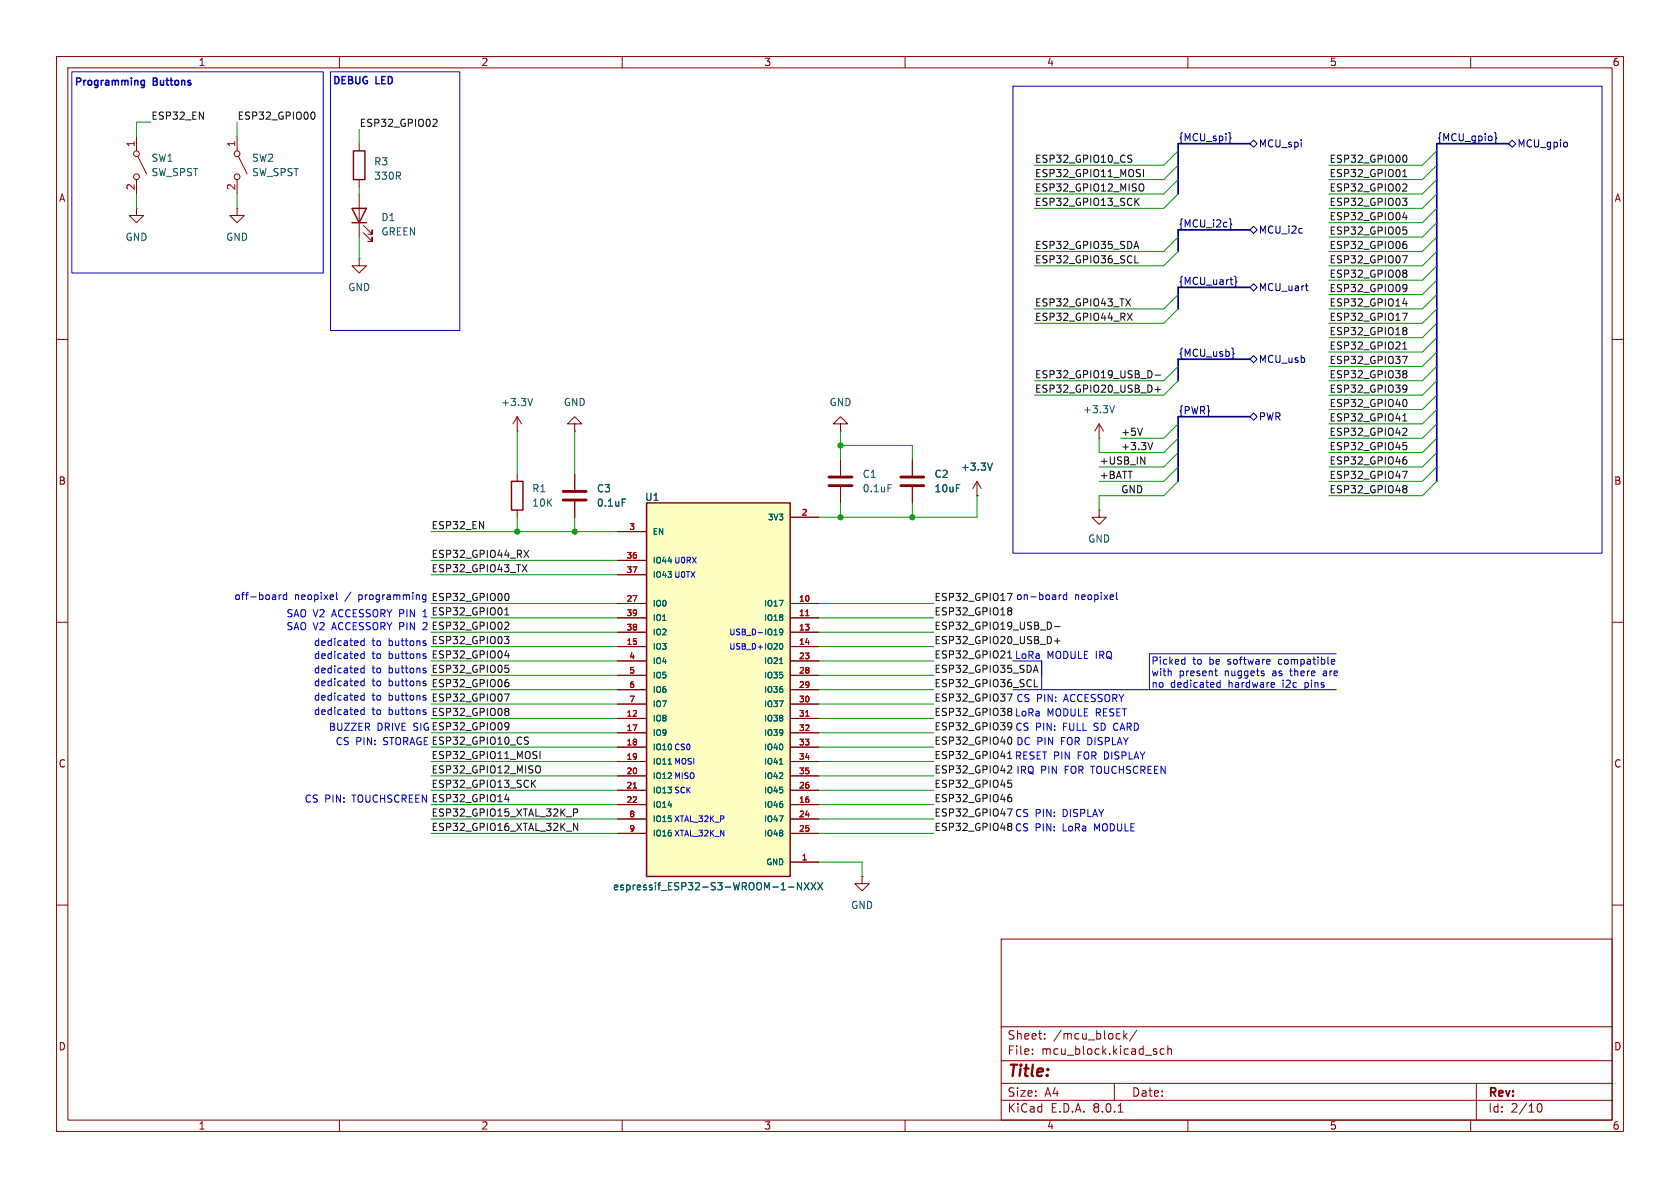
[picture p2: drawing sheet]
<svg xmlns="http://www.w3.org/2000/svg" width="297mm" height="210mm" viewBox="0 0 297 210" stroke-linecap="round" stroke-linejoin="round" font-family="sans-serif">
<g fill="none" stroke="#840000" stroke-width=".18">
<path d="M10 10h277v190h-277zM12 12h273v186h-273zM60 10v2M110 10v2M160 10v2M210 10v2M260 10v2M24.1 36.8v1.3h1.3l-1.3 1.3-1.2-1.3h1.2M24.1 36.8h.1M24.1 24.1v2.6M24.1 31.8v2.5M24.4 27.7l1.5 3"/>
<path d="M41.9 36.8v1.3h1.3l-1.3 1.3-1.3-1.3h1.3M41.9 36.8h.1M41.9 24.1v2.6M41.9 31.8v2.5M42.2 27.7l1.5 3M10 60h2M285 60h2M101.6 74.9h1.3l-1.3-1.2-1.3 1.2h1.3v1.3M101.6 76.2h.1M161.3 81.3v2.8M161.3 86.1v2.8M172.7 87.6h.1"/>
<path d="M172.7 85.1l-.7 1.3M172.7 85.1v2.5M172.7 85.1l.8 1.3M10 110h2M285 110h2M10 160h2M152.4 154.9v1.3h1.3l-1.3 1.3-1.3-1.3h1.3M152.4 154.9h.1M285 160h2M177 166h108v32h-108zM60 198v2M110 198v2"/>
<path d="M160 198v2M177 194.5h108M177 191.5h108M177 187.5h108M177 181.5h108M182.5 186.3v.1M182.5 185.5v.1M184.7 183.6v.1M184.7 182.8v.1M197 191.5v3M197.7 196.6h.8M198.7 182.2v1.5"/>
<path d="M198.8 183.1l.4 .6M199.2 182.7l-.5 .6M201 182.1l-1.3 2M205.8 185.5l-.4-.1-.3 .3v.4l.1 .2h.6M206.5 185.5l.2-.1 .3 .1 .1 .9M206.5 184.9v1.5M210 198v2M260 198v2M261 191.5v6.5M271.7 195.7l.2-.5 .2-.1a.8 .8 0 0 1 .5 .7 .8 .8 0 0 1-.5 .8l-.2-.1-.2-.5"/>
<circle cx="24.1" cy="31.2" r=".51"/>
<circle cx="24.1" cy="27.2" r=".51"/>
<circle cx="41.9" cy="27.2" r=".51"/>
<circle cx="41.9" cy="31.2" r=".51"/>
</g>
<path d="M159.3 85.9h4M159.3 84.3h4" fill="none" stroke="#840000" stroke-width=".51"/>
<path d="M175.4 81.9l-.4 1.2" fill="none" stroke="#006464" stroke-width=".18"/>
<path d="M114.3 88.9h25.4v66h-25.4z" fill="#ffffc2"/>
<path d="M62.2 36.8h2.6l-1.3 2.6zM62.2 39.4h2.6M62.5 26.7h2v5.1h-2zM90.4 85.1h2.1v5.1h-2.1zM114.3 88.9h25.4v66h-25.4z" fill="none" stroke="#840000" stroke-width=".25"/>
<g fill="none" stroke="#840000" stroke-width=".18">
<path d="M63.5 25.4v1.3M63.5 31.8v1.2M63.5 34.3v7.6M64.3 39.9l1.5 1.5v-.8v.8h-.8M63.5 45.7v1.3h1.3l-1.3 1.3-1.3-1.3h1.3M63.5 45.7h.1M64.3 41.1l1.5 1.6v-.8v.8h-.8M91.4 76.2h.1M91.4 73.7l-.7 1.2M91.4 73.7v2.5M91.4 73.7l.8 1.2M148.6 74.9h1.3l-1.3-1.2-1.3 1.2h1.3v1.3"/>
<path d="M148.6 76.2h.1M194.3 77.5h.1M194.3 74.9l-.8 1.3M194.3 74.9v2.6M194.3 74.9l.8 1.3M91.4 83.8v1.3M91.4 90.2v1.2M101.6 83.8v2.8M101.6 88.6v2.8M109.2 94h5.1M109.2 99.1h5.1M139.7 91.4h5.1"/>
<path d="M148.6 81.3v2.8M148.6 86.1v2.8M161.3 81.3v2.8M161.3 86.1v2.8M172.7 87.6h.1M194.3 90.2v1.2h1.3l-1.3 1.3-1.3-1.3h1.3M194.3 90.2h.1M109.2 106.7h5.1M109.2 109.2h5.1M109.2 111.8h5.1M109.2 114.3h5.1M109.2 116.8h5.1"/>
<path d="M109.2 119.4h5.1M109.2 101.6h5.1M139.7 106.7h5.1M139.7 109.2h5.1M139.7 111.8h5.1M139.7 114.3h5.1M139.7 116.8h5.1M139.7 119.4h5.1M109.2 127h5.1M109.2 129.5h5.1M109.2 132.1h5.1M109.2 134.6h5.1"/>
<path d="M109.2 137.2h5.1M109.2 139.7h5.1M109.2 121.9h5.1M109.2 124.5h5.1M139.7 127h5.1M139.7 129.5h5.1M139.7 132.1h5.1M139.7 134.6h5.1M139.7 137.2h5.1M139.7 139.7h5.1M139.7 121.9h5.1M139.7 124.5h5.1"/>
<path d="M109.2 142.2h5.1M109.2 144.8h5.1M109.2 147.3h5.1M139.7 152.4h5.1M139.7 142.2h5.1M139.7 144.8h5.1M139.7 147.3h5.1"/>
</g>
<path d="M142.4 108.8h.6M112 139.3h.5M142.4 126.6h.6" fill="none" stroke="#a90000" stroke-width=".18"/>
<g fill="none" stroke="#006464" stroke-width=".18">
<path d="M94.2 70.4l-.5 1.3M197 71.7l-.4 1.3M110 88.2h.6M157 85.7h.6M175.4 81.9l-.4 1.2M137.8 117.3h.6M137.8 135.1h.6M139.4 156.8h1M141.7 156v1.3l-.7-1.3v1.3M142.2 156l.8 1.3M143 156l-.8 1.3M143.4 156l.8 1.3"/>
<path d="M144.2 156l-.8 1.3M144.6 156l.8 1.3M145.4 156l-.8 1.3"/>
</g>
<path d="M99.6 88.4h4M99.6 86.9h4M146.6 85.9h4M146.6 84.3h4" fill="none" stroke="#840000" stroke-width=".51"/>
<g fill="none" stroke="#000084" stroke-width=".18">
<path d="M217.3 23.4l.2 .2v.6l.1 .2-.1 .2v.6l-.2 .2M217.3 38.7l.3 .2v.6l.2 .1-.2 .2v.6l-.3 .2M221 25.4l.6-.6 .6 .6-.6 .6zM264.2 23.4l.2 .2v.6l.2 .2-.2 .2v.6l-.2 .2M266.7 25.4l.6-.6 .7 .6-.7 .6zM277 25.3v.6M218.2 48.8l.3 .2v.6l.2 .2-.2 .2v.6l-.3 .2M221 40.6l.6-.6 .6 .6-.6 .7zM221 50.8l.6-.6 .6 .6-.6 .6zM230.8 50.5h.4M231 51.3l.2 .1M217.8 61.5l.2 .2v.6l.2 .2-.2 .2v.6l-.2 .2"/>
<path d="M221 73.7l.6-.7 .6 .7-.6 .6zM221 63.5l.6-.6 .6 .6-.6 .6z"/>
</g>
<g fill="none" stroke="#0f0f0f" stroke-width=".18">
<path d="M55.3 19.8a.68 .68 0 0 1 .4 .6 .68 .68 0 0 1-.4 .7M76.7 21.1h.4l.2 .3-.8 .9h.8M199.6 28l.4 .2 .1 .3-.2 .2h-.3M199.6 27.4l.5 .1M200.8 35.6l.6 .7M201.4 35l-.8 .8M201.7 32.5a.43 .43 0 0 1 .5 .4v.5a.43 .43 0 0 1-.5 .4M202.2 30v1.2M247.9 35h.8l-.4 .5 .4 .2v.4l-.2 .2h-.4M248 30.3l.4-.3v1.2M248 31.2h.7M248 38.4h.8"/>
<path d="M248.2 32.5l.4 .1 .1 .3-.8 .9h.8M248.3 27.4a.68 .68 0 0 1 .4 .7 .68 .68 0 0 1-.4 .6M248.6 38v.9M199 52.8l.9 1.3M199.3 55.4l.9 1.2M199.9 52.8l-.9 1.3M200.2 55.4l-.9 1.2M200.6 43.6h.6M200.6 46.5h.6M200.9 42.7l.4 1.2M247.9 55.4h.9l-.6 1.2M247.9 45.2h.9l-.6 1.3"/>
<path d="M248 53.7h.8M248.1 40.1h.6M248.2 40.6h.3l.2 .3v.4l-.5 .1M248.2 43.2h.3l.2 .2v.4l-.5 .1M248.2 47.7h.3l.2 .3-.2 .3M248.2 50.3l.5 .1a.84 .84 0 0 1-.3 1.2M248.2 57.9h.3l.2 .2-.2 .4M248.2 58.5h.3M248.2 48.3h.3M248.4 42.7h.2M248.5 48.3l.2 .2v.3l-.2 .2h-.3M248.5 58.5l.2 .2v.2l-.2 .3h-.3"/>
<path d="M248.6 53.3v.8M248.7 50.8l-.2 .3h-.3M202 75.7l-.5 1.3M203.8 78.2l-.4 1.3M204.2 68.9h1M204.2 66.3h1M204.7 68.4v.9M247.9 63h.9l-.6 1.3M248 61.7h.7M248 60.8l.4-.4v1.3M248 73.5l.4-.4v1.3M248 74.4h.7"/>
<path d="M248.1 78.2h.6M248.2 75.7h.4l.1 .4-.8 .9h.8M248.2 78.7h.3l.2 .3-.1 .4-.4 .1M248.2 65.5h.3l.2 .3-.2 .3M248.2 68.1l.5 .1a.84 .84 0 0 1-.3 1.1M248.2 66.1h.3M248.3 70.6a.68 .68 0 0 1 .4 .6 .68 .68 0 0 1-.4 .7M248.5 66.1l.2 .2v.3l-.2 .2h-.3M248.7 68.6l-.2 .3h-.3M92.3 99.8l.9 1.3M92.6 97.3l.9 1.2M93.2 99.8l-.9 1.3"/>
<path d="M93.5 97.3l-.9 1.2M201.7 80.8l.7 1.2v-1.2M247.9 83.3h.9l-.6 1.3M248.2 81.3h.3l.2 .2v.4l-.5 .1M248.2 85.8h.3l.2 .3-.2 .3M248.2 86.4h.3M248.4 80.8h.2M248.5 86.4l.2 .2v.3l-.2 .2h-.3M89.2 112.5h.8l-.5 .5 .4 .1 .1 .4-.3 .3h-.3M89.2 108.7h.8M89.2 115.9h.8M89.2 107.8l.4-.4v1.3"/>
<path d="M89.3 117.6h.6M89.4 110h.4l.2 .3-.8 .9h.8M89.4 118.1h.3l.3 .2-.1 .4-.5 .2M89.5 104.9a.68 .68 0 0 1 .5 .6 .68 .68 0 0 1-.5 .7M89.8 115.5v.8M178.1 104.9h.8l-.5 1.3M178.1 116.3h.8M178.1 115.4l.4-.3v1.2M178.4 107.4h.2l.3 .3-.3 .3M178.4 108h.2M178.6 108l.3 .2v.3l-.3 .2h-.2M182.8 118.5h.6"/>
<path d="M183.1 117.6l.4 1.3M186.4 113.3h1M186.4 110.8h1M186.9 112.8v1M89.2 122.7h.8l-.5 1.2M89.5 127.8l.4 .1a.84 .84 0 0 1-.3 1.1M89.5 120.6h.2l.3 .3-.1 .4-.4 .1M89.5 125.2h.2l.3 .3-.3 .3M89.5 125.8h.2M89.6 120.1h.2M89.7 125.8l.3 .2v.2l-.3 .3h-.2M90 128.3l-.3 .2h-.2"/>
<path d="M92.9 130.9l.4 .1 .1 .3-.2 .3h-.3M92.9 130.3l.5 .1M94.1 138.5l.6 .7M94.7 137.9l-.7 .7M95 135.4a.43 .43 0 0 1 .5 .4v.4a.43 .43 0 0 1-.5 .4M95.5 132.8v1.3M178.1 122.7h.8l-.5 1.2M178.1 133.2l.4-.4v1.3M178.1 134.1h.8M178.2 137.9h.6M178.3 135.4h.4l.2 .3-.8 .9h.8M178.3 138.4h.3l.3 .2-.2 .5-.4 .1"/>
<path d="M178.4 127.8h.2l.3 .2M178.4 125.2h.2l.3 .3M178.4 125.8h.2M178.4 130.3a.68 .68 0 0 1 .5 .6 .68 .68 0 0 1-.5 .7M178.6 125.8l.3 .2M178.9 128.3l-.3 .2h-.2M178.9 126.2l-.3 .3h-.2M178.9 128.5l-.4 .5M178.9 125.5l-.3 .3M182.9 121.4h.6M89.2 141.3h.8M89.8 140.9v.8"/>
<path d="M101.4 143.7l.6-.1 .1-.2v-.3l-.7-.1v1.3M102.1 145.5v1.3l-.7-1.3v1.3M178.1 143h.8l-.5 1.3M178.4 140.9h.2l.3 .3-.1 .4-.4 .1M178.4 145.5l.4 .2M178.4 146.1h.2M178.5 140.5h.2M178.6 146.1l.2 .1M178.8 146l-.2 .1M178.8 146.7l-.4 .1"/>
</g>
<g fill="none" stroke="#0000c2" stroke-width=".18">
<path d="M12.7 12.7h44.4v35.6h-44.4zM58.4 12.7h22.9v45.7h-22.9zM179.1 15.2h104.1v82.6h-104.1zM49.3 105.1v.9M49.7 105.1l-.4 .3M50.7 105.2l-.4-.1-.2 .3 .1 .5h.5M50.7 104.7v1.3M59.5 104.7v1.1l.2 .2M64.4 112.9v1.2M64.4 115.1v1.3M64.4 117.7v1.2M64.4 120v1.2"/>
<path d="M64.4 113.3h-.4l-.2 .2 .1 .6h.5M64.4 115.6h-.4l-.2 .2 .1 .5h.5M64.4 118.2l-.4-.1-.2 .2 .1 .6h.5M74.8 109h.7M74.9 108.1h-.1M75.1 113.7l.2 .2-.2 .2M75.1 116l.2 .2-.2 .2M75.1 118.5l.2 .2-.2 .2M75.1 113.3h.2M75.1 115.6h.2M75.1 118.1l.2 .1M75.3 105.2l-.4-.1-.2 .3 .1 .5h.5"/>
<path d="M75.3 105.1v1.1l-.3 .2h-.3M179.1 116.8h5v5.1M187.2 105.1v.9M187.6 105.1l-.4 .3M188.6 105.2l-.4-.1-.2 .3 .1 .5h.5M188.6 104.7v1.3M197.4 104.7v1.1l.2 .2M209.1 116.6h.4M209.5 116.1v1.3M209.5 117.4h-.4M214.7 118.6h.5M214.9 118.2v1.1l.3 .2"/>
<path d="M223.5 119.1v.3M234.1 119l-.2 .2 .2 .3M235.5 116.6h.4l.1 .3-.6 .1M235.9 117.4h-.4M236.2 115.6h-33v6.3M64.4 122.5v1.3M64.4 125v1.3M64.4 120.4h-.4l-.2 .2 .1 .6h.5M64.4 123l-.4-.1-.2 .3 .1 .5h.5M64.4 125.5h-.4l-.2 .2 .1 .6h.5M75.1 120.8l.2 .2-.2 .2M75.1 123.4l.2 .1-.2 .3"/>
<path d="M75.1 125.9l.2 .2-.2 .2M75.1 120.4h.2M75.1 122.9l.2 .1M75.1 125.5h.2M179.1 121.9h57.1M215.1 121.3l.2 .2 .4-.1M215.7 120.2v1.3M215.7 120.7h-.4l-.2 .2M225.1 120.7l.2 .3-.6 .1M225.3 121.4l-.2 .1"/>
</g>
<path d="M25 14.9l.2 .2 .3-.1M25.5 14.2v1l-.2 .3-.3-.1M25.5 14.3l-.3-.1-.2 .1" fill="none" stroke="#0000c2" stroke-width=".25"/>
<path d="M221 25.4h-12.7v8.9M266.7 25.4h-12.7v59.7M221 40.6h-12.7v3.9M221 50.8h-12.7v3.8M221 63.5h-12.7v3.8M221 73.7h-12.7v11.4" fill="none" stroke="#000084" stroke-width=".3"/>
<g fill="none" stroke="#009600" stroke-width=".18">
<path d="M24.1 34.3v2.5M26.7 21.6h-2.6v2.5M41.9 21.6v2.5M41.9 34.3v2.5M63.5 22.9v2.5M63.5 33v1.3M208.3 26.7l-2.6 2.5h-22.8M208.3 29.2l-2.6 2.6h-22.8M208.3 31.8l-2.6 2.5h-22.8M208.3 34.3l-2.6 2.5h-22.8M254 26.7l-2.5 2.5h-16.6M254 29.2l-2.5 2.6h-16.6"/>
<path d="M254 31.8l-2.5 2.5h-16.6M254 39.4l-2.5 2.5h-16.6M254 36.8l-2.5 2.6h-16.6M254 34.3l-2.5 2.5h-16.6M63.5 41.9v3.8M208.3 44.5l-2.6 2.5h-22.8M208.3 41.9l-2.6 2.6h-22.8M208.3 52.1l-2.6 2.5h-22.8M208.3 54.6l-2.6 2.6h-22.8M254 44.5l-2.5 2.5h-16.6M254 41.9l-2.5 2.6h-16.6M254 52.1l-2.5 2.5h-16.6"/>
<path d="M254 54.6l-2.5 2.6h-16.6M254 57.2l-2.5 2.5h-16.6M254 59.7l-2.5 2.5h-16.6M254 47l-2.5 2.5h-16.6M254 49.5l-2.5 2.6h-16.6M91.4 76.2v7.6M101.6 76.2v7.6M148.6 76.2v5.1M148.6 78.7h12.7v2.6M194.3 77.5v2.5h11.4l2.6-2.5M208.3 74.9l-2.6 2.6h-7.6M208.3 67.3l-2.6 2.6h-22.8"/>
<path d="M208.3 64.8l-2.6 2.5h-22.8M254 72.4l-2.5 2.5h-16.6M254 77.5l-2.5 2.5h-16.6M254 74.9l-2.5 2.6h-16.6M254 67.3l-2.5 2.6h-16.6M254 64.8l-2.5 2.5h-16.6M254 62.2l-2.5 2.6h-16.6M254 69.9l-2.5 2.5h-16.6M76.2 99.1h33M76.2 94h33M91.4 91.4v2.6M101.6 91.4v2.6"/>
<path d="M148.6 88.9v2.5M161.3 88.9v2.5M172.7 87.6v3.8h-27.9M208.3 80l-2.6 2.6h-11.4M208.3 82.6l-2.6 2.5h-11.4M208.3 85.1l-2.6 2.5h-11.4v2.6M254 80l-2.5 2.6h-16.6M254 82.6l-2.5 2.5h-16.6M254 85.1l-2.5 2.5h-16.6M76.2 106.7h33M76.2 114.3h33M76.2 116.8h33"/>
<path d="M76.2 109.2h33M76.2 111.8h33M76.2 101.6h33M76.2 119.4h33M144.8 106.7h20.3M144.8 114.3h20.3M144.8 116.8h20.3M144.8 109.2h20.3M144.8 111.8h20.3M144.8 119.4h20.3M76.2 121.9h33M76.2 129.5h33"/>
<path d="M76.2 124.5h33M76.2 127h33M76.2 132.1h33M76.2 139.7h33M76.2 137.2h33M76.2 134.6h33M144.8 121.9h20.3M144.8 129.5h20.3M144.8 124.5h20.3M144.8 127h20.3M144.8 132.1h20.3M144.8 139.7h20.3"/>
<path d="M144.8 137.2h20.3M144.8 134.6h20.3M76.2 142.2h33M76.2 147.3h33M76.2 144.8h33M144.8 142.2h20.3M144.8 147.3h20.3M144.8 144.8h20.3M144.8 152.4h7.6v2.5"/>
</g>
<g fill="#009600" stroke="#009600" stroke-width=".18">
<circle cx="148.6" cy="91.4" r=".46"/>
<circle cx="161.3" cy="91.4" r=".46"/>
<circle cx="148.6" cy="78.7" r=".46"/>
<circle cx="101.6" cy="94" r=".46"/>
<circle cx="91.4" cy="94" r=".46"/>
</g>
<text font-size="2.8" fill="#840000" x="178" y="190.9">Title:</text>
<g font-size="2.1" fill="#840000">
<text x="178" y="184">Sheet:</text>
<text x="186.2" y="184">/mcu_block/</text>
<text x="178" y="186.7">File:</text>
<text x="184.1" y="186.7">mcu_block.kicad_sch</text>
<text x="178" y="196.9">KiCad</text>
<text x="178" y="194.1">Size:</text>
<text x="184.7" y="194.1">A4</text>
<text x="185.7" y="196.9">E.D.A.</text>
<text x="193.3" y="196.9">8.0.1</text>
<text x="200" y="194.1">Date:</text>
<text x="263" y="194.3">Rev:</text>
<text x="263" y="196.9">Id:</text>
<text x="267.1" y="196.9">2/10</text>
</g>
<g font-size="1.8" fill="#840000">
<text x="35" y="11.9">1</text>
<text x="85" y="11.9">2</text>
<text x="135" y="11.9">3</text>
<text x="185" y="11.9">4</text>
<text x="235" y="11.9">5</text>
<text x="285" y="11.9">6</text>
<text x="10.3" y="35.9">A</text>
<text x="285.3" y="35.9">A</text>
<text x="10.3" y="85.9">B</text>
<text x="285.3" y="85.9">B</text>
<text x="10.3" y="135.9">C</text>
<text x="285.3" y="135.9">C</text>
<text x="10.3" y="185.9">D</text>
<text x="285.3" y="185.9">D</text>
<text x="35" y="199.9">1</text>
<text x="85" y="199.9">2</text>
<text x="135" y="199.9">3</text>
<text x="185" y="199.9">4</text>
<text x="235" y="199.9">5</text>
<text x="285" y="199.9">6</text>
</g>
<g font-size="1.8" fill="#0000c2">
<text x="13" y="15.5">Programming</text>
<text x="27.1" y="15.5">Buttons</text>
<text x="58.7" y="15.2">DEBUG</text>
<text x="66.4" y="15.2">LED</text>
<text x="41.3" y="106.3">off-board</text>
<text x="52" y="106.3">neopixel</text>
<text x="61.1" y="106.3">/</text>
<text x="63.6" y="106.3">programming</text>
<text x="179.5" y="106.3">on-board</text>
<text x="189.9" y="106.3">neopixel</text>
<text x="50.5" y="111.6">SAO V2</text>
<text x="50.5" y="109.3">SAO V2</text>
<text x="58.8" y="111.6">ACCESSORY PIN</text>
<text x="58.8" y="109.3">ACCESSORY PIN</text>
<text x="75.2" y="111.6">2ESP32_GPIO02</text>
<text x="75.2" y="109.3">1</text>
<text x="55.4" y="114.4">dedicated</text>
<text x="55.4" y="116.7">dedicated</text>
<text x="55.4" y="119.2">dedicated</text>
<text x="65.8" y="114.4">to</text>
<text x="65.8" y="116.7">to</text>
<text x="65.8" y="119.2">to</text>
<text x="68.8" y="114.4">buttons</text>
<text x="68.8" y="116.7">buttons</text>
<text x="68.8" y="119.2">buttons</text>
<text x="179.3" y="116.7">LoRa</text>
<text x="185.1" y="116.7">MODULE IRQ</text>
<text x="203.5" y="117.7">Picked</text>
<text x="203.5" y="119.7">with</text>
<text x="208.4" y="119.7">present</text>
<text x="210.9" y="117.7">to</text>
<text x="213.9" y="117.7">be</text>
<text x="216.6" y="119.7">nuggets</text>
<text x="217.3" y="117.7">software</text>
<text x="225.2" y="119.7">as</text>
<text x="226.5" y="117.7">compatible</text>
<text x="228.6" y="119.7">there</text>
<text x="234.6" y="119.7">are</text>
<text x="55.4" y="121.5">dedicated</text>
<text x="55.4" y="124.1">dedicated</text>
<text x="65.8" y="121.5">to</text>
<text x="65.8" y="124.1">to</text>
<text x="68.8" y="121.5">buttons</text>
<text x="68.8" y="124.1">buttons</text>
<text x="179.6" y="124.3">CS PIN:</text>
<text x="188.2" y="124.3">ACCESSORY</text>
<text x="203.5" y="121.8">no</text>
<text x="206.9" y="121.8">dedicated</text>
<text x="217.3" y="121.8">hardware</text>
<text x="227" y="121.8">i2c</text>
<text x="231.1" y="121.8">pins</text>
<text x="55.4" y="126.6">dedicated</text>
<text x="58" y="129.4">BUZZER</text>
<text x="59.2" y="131.9">CS PIN:</text>
<text x="65.8" y="126.6">to</text>
<text x="66.6" y="129.4">DRIVE SIGESP32_GPIO09</text>
<text x="67.9" y="131.9">STORAGEESP32_GPIO10_CS</text>
<text x="68.8" y="126.6">buttons</text>
<text x="179.3" y="126.9">LoRa</text>
<text x="179.4" y="129.4">CS PIN:</text>
<text x="179.6" y="131.9">DC PIN</text>
<text x="185.1" y="126.9">MODULE RESET</text>
<text x="187.7" y="131.9">FOR DISPLAY</text>
<text x="188" y="129.4">FULL</text>
<text x="193.7" y="129.4">SD CARD</text>
<text x="179.3" y="134.5">RESET PIN</text>
<text x="179.6" y="137">IRQ PIN</text>
<text x="188.3" y="137">FOR TOUCHSCREEN</text>
<text x="190.6" y="134.5">FOR DISPLAY</text>
<text x="53.8" y="142.1">CS PIN:</text>
<text x="62.4" y="142.1">TOUCHSCREENESP32_GPIO14</text>
<text x="179.3" y="147.2">CS PIN:</text>
<text x="179.3" y="144.6">CS PIN:</text>
<text x="188" y="147.2">LoRa</text>
<text x="188" y="144.6">DISPLAY</text>
<text x="193.7" y="147.2">MODULE</text>
</g>
<g font-size="1.8" fill="#0f0f0f">
<text x="26.7" y="21.2">ESP32_EN</text>
<text x="41.9" y="21.2">ESP32_GPIO00</text>
<text x="63.5" y="22.5">ESP32_GPIO02</text>
<text x="182.9" y="28.9">ESP32_GPIO10_CS</text>
<text x="234.9" y="28.9">ESP32_GPIO00</text>
<text x="182.9" y="31.4">ESP32_GPIO11_MOSI</text>
<text x="182.9" y="33.9">ESP32_GPIO12_MISO</text>
<text x="234.9" y="33.9">ESP32_GPIO02</text>
<text x="234.9" y="31.4">ESP32_GPIO01</text>
<text x="182.9" y="36.5">ESP32_GPIO13_SCK</text>
<text x="234.9" y="36.5">ESP32_GPIO03</text>
<text x="234.9" y="39">ESP32_GPIO04</text>
<text x="234.9" y="41.6">ESP32_GPIO05</text>
<text x="182.9" y="44.1">ESP32_GPIO35_SDA</text>
<text x="182.9" y="46.6">ESP32_GPIO36_SCL</text>
<text x="234.9" y="44.1">ESP32_GPIO06</text>
<text x="234.9" y="46.6">ESP32_GPIO07</text>
<text x="234.9" y="51.7">ESP32_GPIO09</text>
<text x="234.9" y="49.2">ESP32_GPIO08</text>
<text x="182.9" y="56.8">ESP32_GPIO44_RX</text>
<text x="182.9" y="54.3">ESP32_GPIO43_TX</text>
<text x="234.9" y="54.3">ESP32_GPIO14</text>
<text x="234.9" y="59.3">ESP32_GPIO18</text>
<text x="234.9" y="56.8">ESP32_GPIO17</text>
<text x="234.9" y="61.9">ESP32_GPIO21</text>
<text x="234.9" y="64.4">ESP32_GPIO37</text>
<text x="182.9" y="69.5">ESP32_GPIO20_USB_D+</text>
<text x="182.9" y="67">ESP32_GPIO19_USB_D-</text>
<text x="234.9" y="67">ESP32_GPIO38</text>
<text x="234.9" y="69.5">ESP32_GPIO39</text>
<text x="198.1" y="77.1">+5V</text>
<text x="234.9" y="74.6">ESP32_GPIO41</text>
<text x="234.9" y="72">ESP32_GPIO40</text>
<text x="234.9" y="77.1">ESP32_GPIO42</text>
<text x="194.3" y="82.2">+USB_IN</text>
<text x="198.1" y="79.7">+3.3V</text>
<text x="234.9" y="79.7">ESP32_GPIO45</text>
<text x="234.9" y="82.2">ESP32_GPIO46</text>
<text x="194.3" y="84.7">+BATT</text>
<text x="198.1" y="87.3">GND</text>
<text x="234.9" y="84.7">ESP32_GPIO47</text>
<text x="234.9" y="87.3">ESP32_GPIO48</text>
<text x="76.2" y="93.6">ESP32_EN</text>
<text x="76.2" y="98.7">ESP32_GPIO44_RX</text>
<text x="76.2" y="101.3">ESP32_GPIO43_TX</text>
<text x="76.2" y="106.3">ESP32_GPIO00</text>
<text x="165.1" y="106.3">ESP32_GPIO17</text>
<text x="76.2" y="114">ESP32_GPIO03</text>
<text x="76.2" y="108.9">ESP32_GPIO01</text>
<text x="165.1" y="114">ESP32_GPIO20_USB_D+</text>
<text x="165.1" y="111.4">ESP32_GPIO19_USB_D-</text>
<text x="165.1" y="108.9">ESP32_GPIO18</text>
<text x="76.2" y="116.5">ESP32_GPIO04</text>
<text x="76.2" y="119">ESP32_GPIO05</text>
<text x="165.1" y="119">ESP32_GPIO35_SDA</text>
<text x="165.1" y="116.5">ESP32_GPIO21</text>
<text x="76.2" y="124.1">ESP32_GPIO07</text>
<text x="76.2" y="121.6">ESP32_GPIO06</text>
<text x="165.1" y="121.6">ESP32_GPIO36_SCL</text>
<text x="165.1" y="124.1">ESP32_GPIO37</text>
<text x="76.2" y="126.7">ESP32_GPIO08</text>
<text x="165.1" y="131.7">ESP32_GPIO40</text>
<text x="165.1" y="129.2">ESP32_GPIO39</text>
<text x="165.1" y="126.7">ESP32_GPIO38</text>
<text x="76.2" y="136.8">ESP32_GPIO12_MISO</text>
<text x="76.2" y="134.3">ESP32_GPIO11_MOSI</text>
<text x="165.1" y="134.3">ESP32_GPIO41</text>
<text x="165.1" y="136.8">ESP32_GPIO42</text>
<text x="76.2" y="139.4">ESP32_GPIO13_SCK</text>
<text x="165.1" y="141.9">ESP32_GPIO46</text>
<text x="165.1" y="139.4">ESP32_GPIO45</text>
<text x="76.2" y="144.4">ESP32_GPIO15_XTAL_32K_P</text>
<text x="76.2" y="147">ESP32_GPIO16_XTAL_32K_N</text>
<text x="165.1" y="144.4">ESP32_GPIO47</text>
<text x="165.1" y="147">ESP32_GPIO48</text>
</g>
<g font-size="1.8" fill="#a90000">
<text x="23.9" y="26.1" transform="rotate(-90 23.9 26.1)">1</text>
<text x="41.7" y="26.1" transform="rotate(-90 41.7 26.1)">1</text>
<text x="23.9" y="33.7" transform="rotate(-90 23.9 33.7)">2</text>
<text x="41.7" y="33.7" transform="rotate(-90 41.7 33.7)">2</text>
</g>
<g font-size="1.8" fill="#006464">
<text x="26.7" y="28.8">SW1</text>
<text x="44.5" y="28.8">SW2</text>
<text x="66" y="29.4">R3</text>
<text x="26.7" y="31.3">SW_SPST</text>
<text x="44.5" y="31.3">SW_SPST</text>
<text x="66" y="32">330R</text>
<text x="67.3" y="39.3">D1</text>
<text x="67.3" y="41.8">GREEN</text>
<text x="22.1" y="42.8">GND</text>
<text x="39.9" y="42.8">GND</text>
<text x="61.5" y="51.7">GND</text>
<text x="88.5" y="72">+3.3V</text>
<text x="99.6" y="72">GND</text>
<text x="146.6" y="72">GND</text>
<text x="191.4" y="73.3">+3.3V</text>
<text x="169.8" y="83.4">+3.3V</text>
<text x="94" y="87.2">R1</text>
<text x="94" y="89.8">10K</text>
<text x="105.4" y="87.2">C3</text>
<text x="105.4" y="89.8">0.1uF</text>
<text x="113.9" y="88.7">U1</text>
<text x="152.4" y="84.7">C1</text>
<text x="152.4" y="87.2">0.1uF</text>
<text x="165.1" y="84.7">C2</text>
<text x="165.1" y="87.2">10uF</text>
<text x="192.3" y="96.1">GND</text>
<text x="108.3" y="157.6">espressif_ESP32-S3-WROOM-1-NXXX</text>
<text x="150.4" y="160.9">GND</text>
</g>
<g font-size="1.8" fill="#000084">
<text x="208.3" y="25.1">{MCU_spi}</text>
<text x="222.4" y="26.3">MCU_spi</text>
<text x="254" y="25.1">{MCU_gpio}</text>
<text x="268.2" y="26.3">MCU_gpio</text>
<text x="208.3" y="40.3">{MCU_i2c}</text>
<text x="222.4" y="41.5">MCU_i2c</text>
<text x="208.3" y="50.5">{MCU_uart}</text>
<text x="222.4" y="51.7">MCU_uart</text>
<text x="208.3" y="63.2">{MCU_usb}</text>
<text x="222.4" y="64.4">MCU_usb</text>
<text x="208.3" y="73.3">{PWR}</text>
<text x="222.4" y="74.5">PWR</text>
</g>
<g font-size="1.4" fill="#a90000">
<text x="111.1" y="93.7">3</text>
<text x="141.6" y="91.2">2</text>
<text x="110.7" y="98.8">36</text>
<text x="110.7" y="101.3">37</text>
<text x="110.7" y="106.4">27</text>
<text x="141.1" y="106.4">10</text>
<text x="110.7" y="111.5">38</text>
<text x="110.7" y="109">39</text>
<text x="141.1" y="109">11</text>
<text x="141.1" y="111.5">13</text>
<text x="110.7" y="114">15</text>
<text x="111.1" y="116.6">4</text>
<text x="111.1" y="119.1">5</text>
<text x="141.1" y="114">14</text>
<text x="141.1" y="116.6">23</text>
<text x="141.1" y="119.1">28</text>
<text x="111.1" y="121.7">6</text>
<text x="111.1" y="124.2">7</text>
<text x="141.1" y="121.7">29</text>
<text x="141.1" y="124.2">30</text>
<text x="110.7" y="126.7">12</text>
<text x="110.7" y="129.3">17</text>
<text x="110.7" y="131.8">18</text>
<text x="141.1" y="126.7">31</text>
<text x="141.1" y="129.3">32</text>
<text x="141.1" y="131.8">33</text>
<text x="110.7" y="134.4">19</text>
<text x="110.7" y="136.9">20</text>
<text x="141.1" y="134.4">34</text>
<text x="141.1" y="136.9">35</text>
<text x="110.7" y="139.4">21</text>
<text x="110.7" y="142">22</text>
<text x="141.1" y="142">16</text>
<text x="141.1" y="139.4">26</text>
<text x="111.1" y="144.5">8</text>
<text x="111.1" y="147.1">9</text>
<text x="141.1" y="144.5">24</text>
<text x="141.1" y="147.1">25</text>
<text x="141.6" y="152.1">1</text>
</g>
<g font-size="1.4" fill="#006464">
<text x="115.3" y="94.7">EN</text>
<text x="135.6" y="92.2">3V3</text>
<text x="115.3" y="99.8">IO44</text>
<text x="115.3" y="107.4">IO0</text>
<text x="115.3" y="102.3">IO43</text>
<text x="134.9" y="107.4">IO17</text>
<text x="115.3" y="112.5">IO2</text>
<text x="115.3" y="110">IO1</text>
<text x="134.9" y="110">IO18</text>
<text x="134.9" y="112.5">IO19</text>
<text x="115.3" y="115">IO3</text>
<text x="115.3" y="117.6">IO4</text>
<text x="134.9" y="117.6">IO21</text>
<text x="134.9" y="115">IO20</text>
<text x="115.3" y="120.1">IO5</text>
<text x="115.3" y="122.7">IO6</text>
<text x="115.3" y="125.2">IO7</text>
<text x="134.9" y="120.1">IO35</text>
<text x="134.9" y="122.7">IO36</text>
<text x="134.9" y="125.2">IO37</text>
<text x="115.3" y="127.7">IO8</text>
<text x="115.3" y="130.3">IO9</text>
<text x="134.9" y="127.7">IO38</text>
<text x="134.9" y="130.3">IO39</text>
<text x="115.3" y="135.4">IO11 MOSI</text>
<text x="115.3" y="132.8">IO10</text>
<text x="115.3" y="135.4">IO11</text>
<text x="115.3" y="137.9">IO12</text>
<text x="134.9" y="132.8">IO40</text>
<text x="134.9" y="135.4">IO41</text>
<text x="134.9" y="137.9">IO42</text>
<text x="115.3" y="143">IO14</text>
<text x="115.3" y="140.4">IO13</text>
<text x="134.9" y="143">IO46</text>
<text x="134.9" y="140.4">IO45</text>
<text x="115.3" y="145.5">IO15</text>
<text x="115.3" y="148.1">IO16</text>
<text x="134.9" y="145.5">IO47</text>
<text x="134.9" y="148.1">IO48</text>
<text x="135.3" y="153.1">GND</text>
</g>
<g font-size="1.4" fill="#00f">
<text x="115.3" y="99.8">IO44 U0RX</text>
<text x="115.3" y="102.3">IO43 U0TX</text>
<text x="128.8" y="112.5">USB_D- IO19</text>
<text x="128.8" y="115">USB_D+ IO20</text>
<text x="115.3" y="132.8">IO10 CS0</text>
<text x="115.3" y="137.9">IO12 MISO</text>
<text x="115.3" y="140.4">IO13 SCK</text>
<text x="115.3" y="145.5">IO15 XTAL_32K_P</text>
<text x="115.3" y="148.1">IO16 XTAL_32K_N</text>
</g>
</svg>
